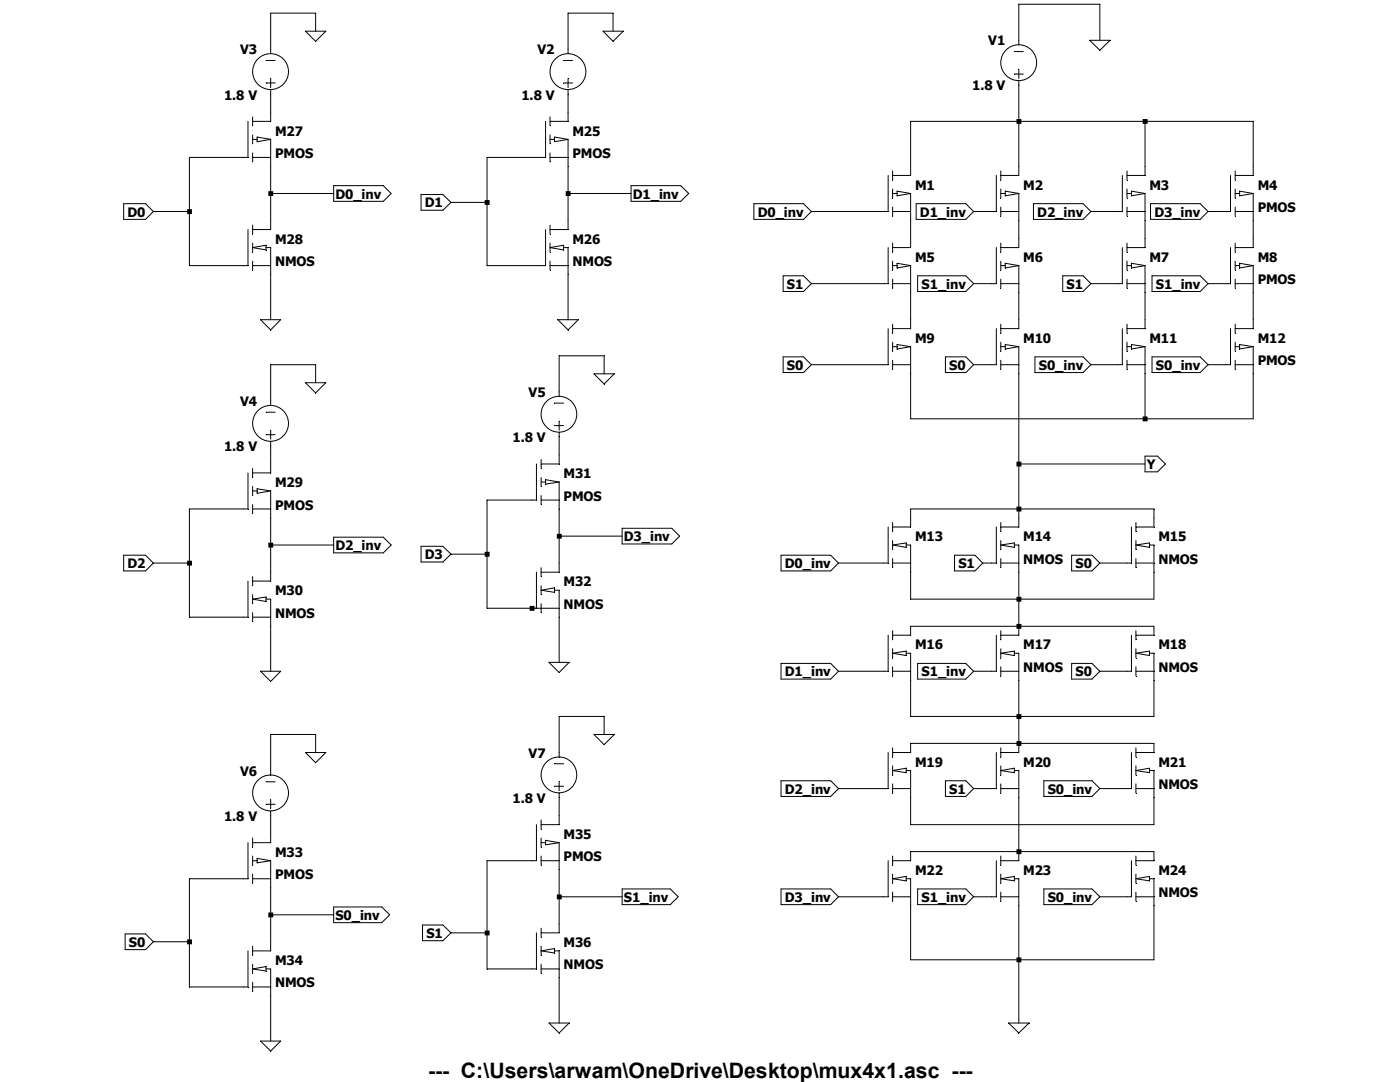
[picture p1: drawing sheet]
<svg xmlns="http://www.w3.org/2000/svg" width="279mm" height="216mm" viewBox="0 0 279 216" stroke-linecap="round" stroke-linejoin="round" font-family="sans-serif">
<g fill="none" stroke="#000" stroke-width=".2">
<path d="M53.1 16.6h1.8M53.1 12.1h1.8M54 17.9v6.3h-3.6M54 15.7v1.8M61 6.2h4l-2 2.1zM63 6.2v-3.6h-9v8.1M112.5 16.6h1.8M112.5 12.1h1.8M113.4 15.7v1.8M113.4 17.9v6.3h-3.6M120.4 6.2h4l-2.1 2.1zM122.3 6.2v-3.6h-8.9v8.1"/>
<path d="M202.4 14.8h1.8M202.4 10.3h1.8M203.3 16.1v18.9h-3.6M203.3 13.9v1.8M217.5 8h4l-2 2zM219.5 8v-7.2h-16.2v8.1M49.5 24.2v7.2h-11.7v21.6h11.7v-7.2M50.4 31.4h3.6M50.4 27.8h.9M50.4 23.3v1.8M50.4 26.9v1.8M50.4 30.5v1.8"/>
<path d="M51.3 27.3l2.7 .5-2.7 .5zM54 38.6h12.6M54 27.8v18h-3.6M66.6 37h9.9l1.6 1.6-1.6 1.6h-9.9zM84 38.8h4.4l1.6 1.6-1.6 1.6h-4.4zM108.9 24.2v7.2h-11.7v21.6h11.7v-7.2M109.8 31.4h3.6M109.8 27.8h.9M109.8 23.3v1.8M109.8 26.9v1.8M109.8 30.5v1.8M110.7 27.3l2.7 .5-2.7 .5z"/>
<path d="M113.4 38.6h12.5M113.4 27.8v18h-3.6M125.9 37h9.9l1.7 1.6-1.7 1.6h-9.9zM177.2 35v7.2h-15.3M178.1 35h3.6v-10.8h68.4v10.8h-3.6M178.1 38.6h.9M178.1 34.1v1.8M178.1 37.7v1.8M179 38.1l2.7 .5-2.7 .5zM181.7 38.6v10.8h-3.6M198.8 35v7.2h-4.5M199.7 38.6h.9"/>
<path d="M199.7 34.1v1.8M199.7 37.7v1.8M200.6 38.1l2.7 .5-2.7 .5zM203.3 38.6v10.8h-3.6M224 35v7.2h-6.3M224.9 38.6h.9M224.9 34.1v1.8M224.9 37.7v1.8M225.8 38.1l2.7 .5-2.7 .5zM228.5 24.2v10.8h-3.6M228.5 38.6v10.8h-3.6M245.6 35v7.2h-4.5"/>
<path d="M246.5 38.6h.9M246.5 34.1v1.8M246.5 37.7v1.8M247.4 38.1l2.7 .5-2.7 .5zM250.1 38.6v10.8h-3.6M24.7 40.6h4.3l1.6 1.6-1.6 1.6h-4.3zM30.6 42.2h7.2M50.4 53h3.6M50.4 44.9v1.8M50.4 48.5v1.8M50.4 52.1v1.8M50.4 49.4l2.7-.5v1z"/>
<path d="M53.1 49.4h.9v14.4M90 40.4h7.2M109.8 53h3.6M109.8 44.9v1.8M109.8 48.5v1.8M109.8 52.1v1.8M109.8 49.4l2.7-.5v1zM112.5 49.4h.9v14.4M150.5 40.6h9.9l1.5 1.6-1.5 1.6h-9.9zM156.3 55h4.1l1.5 1.6-1.5 1.6h-4.1zM177.2 49.4v7.2h-15.3M178.1 42.2h3.6"/>
<path d="M178.1 41.3v1.8M178.1 48.5v1.8M178.1 52.1v1.8M178.1 55.7v1.8M178.1 56.6h3.6M178.1 53h.9M179 52.5l2.7 .5-2.7 .5zM181.7 53v12.6h-3.6M182.8 40.6h9.9l1.6 1.6-1.6 1.6h-9.9zM183.1 55h9.6l1.6 1.6-1.6 1.6h-9.6zM198.8 49.4v7.2h-4.5M199.7 42.2h3.6"/>
<path d="M199.7 41.3v1.8M199.7 48.5v1.8M199.7 52.1v1.8M199.7 55.7v1.8M199.7 56.6h3.6M199.7 53h.9M200.6 52.5l2.7 .5-2.7 .5zM203.3 53v12.6h-3.6M206.2 40.6h10l1.5 1.6-1.5 1.6h-10zM212.1 55h4.1l1.5 1.6-1.5 1.6h-4.1zM224 49.4v7.2h-6.3M224.9 42.2h3.6"/>
<path d="M224.9 41.3v1.8M224.9 48.5v1.8M224.9 52.1v1.8M224.9 55.7v1.8M224.9 56.6h3.6M224.9 53h.9M225.8 52.5l2.7 .5-2.7 .5zM228.5 53v12.6h-3.6M229.6 40.6h9.9l1.6 1.6-1.6 1.6h-9.9zM229.9 55h9.6l1.6 1.6-1.6 1.6h-9.6zM245.6 49.4v7.2h-4.5M246.5 42.2h3.6"/>
<path d="M246.5 56.6h3.6M246.5 53h.9M246.5 41.3v1.8M246.5 48.5v1.8M246.5 52.1v1.8M246.5 55.7v1.8M247.4 52.5l2.7 .5-2.7 .5zM250.1 53v12.6h-3.6M52 63.8h4l-2 2zM61 76.4h4l-2 2zM63 76.4v-3.6h-9v8.1M111.3 63.8h4.1l-2 2z"/>
<path d="M118.5 74.6h4.1l-2 2zM120.6 74.6v-3.6h-9v8.1M156.3 71.2h4.1l1.5 1.6-1.5 1.5h-4.1zM177.2 65.6v7.2h-15.3M178.1 64.7v1.8M178.1 68.3v1.8M178.1 71.9v1.8M178.1 72.8h3.6M178.1 69.2h.9M179 68.7l2.7 .5-2.7 .4zM181.7 69.2v14.4h68.4v-14.4M188.7 71.2h4l1.6 1.6-1.6 1.5h-4z"/>
<path d="M198.8 65.6v7.2h-4.5M199.7 64.7v1.8M199.7 68.3v1.8M199.7 71.9v1.8M199.7 72.8h3.6M199.7 69.2h.9M200.6 68.7l2.7 .5-2.7 .4zM203.3 69.2v36h-3.6M206.5 71.2h9.7l1.5 1.6-1.5 1.5h-9.7zM224 65.6v7.2h-6.3M224.9 64.7v1.8M224.9 68.3v1.8"/>
<path d="M224.9 71.9v1.8M224.9 72.8h3.6M224.9 69.2h.9M225.8 68.7l2.7 .5-2.7 .4zM228.5 69.2v14.4M229.9 71.2h9.6l1.6 1.6-1.6 1.5h-9.6zM245.6 65.6v7.2h-4.5M246.5 72.8h3.6M246.5 69.2h.9M246.5 64.7v1.8M246.5 68.3v1.8M246.5 71.9v1.8"/>
<path d="M247.4 68.7l2.7 .5-2.7 .4zM49.5 94.4v7.2h-11.7v21.5h11.7v-7.1M50.4 93.5v1.8M50.4 97.1v1.8M50.4 98h.9M51.3 97.5l2.7 .5-2.7 .4zM53.1 86.7h1.8M53.1 82.3h1.8M54 85.9v1.7M54 88.1v6.3h-3.6M54 98v18h-3.6M107.1 92.6v7.2h-9.9v21.6h14.4"/>
<path d="M108 99.8h3.6M108 96.2h.9M108 91.7v1.8M108 95.3v1.8M108 98.9v1.8M108.9 95.7l2.7 .5-2.7 .4zM110.7 84.9h1.8M110.7 80.4h1.8M111.6 84v1.9M111.6 86.3v6.3h-3.6M111.6 96.2v18h-3.6M203.3 92.6h25.2"/>
<path d="M228.5 91h2.5l1.6 1.6-1.6 1.5h-2.5zM24.7 110.8h4.3l1.6 1.6-1.6 1.5h-4.3zM30.6 112.4h7.2M50.4 100.7v1.8M50.4 115.1v1.8M50.4 118.7v1.8M50.4 119.5l2.7-.4v.9zM50.4 101.6h3.6M53.1 119.5h.9v14.4M54 108.8h12.6M66.6 107.2h9.9l1.6 1.6-1.6 1.5h-9.9zM84 109h4.4l1.6 1.6-1.6 1.5h-4.4z"/>
<path d="M90 110.6h7.2M107.1 114.2v7.2M108 117.8l2.7-.5v.9zM108 113.3v1.8M108 116.9v1.8M110.7 117.8h.9v14.4M111.6 107h12.6M124.2 105.4h9.9l1.5 1.6-1.5 1.5h-9.9zM155.9 110.8h9.9l1.5 1.6-1.5 1.5h-9.9zM177.2 105.2v7.2h-9.9M178.1 105.2h3.6v-3.6h48.6v3.6h-3.6M178.1 104.3v1.8"/>
<path d="M178.1 107.9v1.8M178.1 111.5v1.8M178.1 112.4h3.6M178.1 108.8l2.7-.5v.9zM180.8 108.8h.9v10.7h48.6v-10.7h-.9M190.5 110.8h4.1l1.5 1.6-1.5 1.5h-4.1zM198.8 105.2v7.2h-2.7M199.7 104.3v1.8M199.7 107.9v1.8M199.7 111.5v1.8M199.7 112.4h3.6M199.7 108.8l2.7-.5v.9z"/>
<path d="M202.4 108.8h.9v17.9h-3.6M213.9 110.8h4l1.6 1.6-1.6 1.5h-4zM225.8 105.2v7.2h-6.3M226.7 112.4h3.6M226.7 108.8l2.7-.5v.9zM226.7 104.3v1.8M226.7 107.9v1.8M226.7 111.5v1.8M50.4 122.3v1.8M50.4 123.1h3.6M52 133.9h4l-2 2.1zM108 120.5v1.8"/>
<path d="M109.6 132.2h4l-2 2zM155.9 132.4h9.9l1.5 1.5-1.5 1.6h-9.9zM177.2 126.7v7.2h-9.9M178.1 126.7h3.6v-1.7h48.6v1.7h-3.6M178.1 125.9v1.8M178.1 129.5v1.8M178.1 133.1v1.8M178.1 130.3l2.7-.4v.9zM178.1 133.9h3.6M180.8 130.3h.9v12.7h48.6v-12.7h-.9M183.1 132.4h9.6l1.6 1.5-1.6 1.6h-9.6zM198.8 126.7v7.2h-4.5"/>
<path d="M199.7 125.9v1.8M199.7 129.5v1.8M199.7 133.1v1.8M199.7 130.3l2.7-.4v.9zM199.7 133.9h3.6M202.4 130.3h.9v19.9h-3.6M213.9 132.4h4l1.6 1.5-1.6 1.6h-4zM225.8 126.7v7.2h-6.3M226.7 130.3l2.7-.4v.9zM226.7 125.9v1.8M226.7 129.5v1.8M226.7 133.1v1.8"/>
<path d="M226.7 133.9h3.6M53.1 156h1.8M54 159.6v1.8M61 150.2h4l-2 2zM63 150.2v-3.6h-9v8M110.7 156.9h1.8M110.7 152.4h1.8M111.6 156v1.8M111.6 158.2v6.3h-3.6M118.5 146.6h4.1l-2 2zM120.6 146.6v-3.6h-9v8M155.9 155.8h9.9l1.5 1.6-1.5 1.5h-9.9z"/>
<path d="M177.2 150.2v7.2h-9.9M178.1 150.2h3.6v-1.9h48.6v1.9h-3.6M178.1 149.2v1.8M178.1 152.8v1.8M178.1 156.4v1.8M178.1 153.8l2.7-.5v.9zM178.1 157.4h3.6M180.8 153.8h.9v10.7h48.6v-10.7h-.9M188.7 155.8h4l1.6 1.6-1.6 1.5h-4zM198.8 150.2v7.2h-4.5M199.7 149.2v1.8M199.7 152.8v1.8"/>
<path d="M199.7 156.4v1.8M199.7 153.8l2.7-.5v.9zM199.7 157.4h3.6M202.4 153.8h.9v17.9h-3.6M208.3 155.8h9.6l1.6 1.6-1.6 1.5h-9.6zM225.8 150.2v7.2h-6.3M226.7 153.8l2.7-.5v.9zM226.7 149.2v1.8M226.7 152.8v1.8M226.7 156.4v1.8M226.7 157.4h3.6M49.5 168.1v7.2h-11.7v21.6h11.7v-7.2"/>
<path d="M50.4 175.3h3.6M50.4 171.7h.9M50.4 167.2v1.8M50.4 170.8v1.8M50.4 174.4v1.8M51.3 171.3l2.7 .4-2.7 .5zM53.1 160.5h1.8M54 161.8v6.3h-3.6M54 171.7v18h-3.6M107.1 164.5v7.2h-9.9v21.6h9.9v-7.2M108 171.7h3.6M108 163.6v1.8"/>
<path d="M108 167.2v1.8M108 170.8v1.8M108 168.1h.9M108.9 167.7l2.7 .4-2.7 .5zM111.6 178.9h12.6M111.6 168.1v18h-3.6M124.2 177.4h9.6l1.5 1.5-1.5 1.6h-9.6zM155.9 177.4h9.9l1.5 1.5-1.5 1.6h-9.9zM177.2 171.7v7.2h-9.9M178.1 171.7h3.6v-1.8h48.6v1.8h-3.6M178.1 170.8v1.8M178.1 174.4v1.8"/>
<path d="M178.1 178v1.8M178.1 175.3l2.7-.4v.9zM178.1 178.9h3.6M180.8 175.3h.9v16.2h48.6v-16.2h-.9M183.1 177.4h9.6l1.6 1.5-1.6 1.6h-9.6zM198.8 171.7v7.2h-4.5M199.7 170.8v1.8M199.7 174.4v1.8M199.7 178v1.8M199.7 175.3l2.7-.4v.9zM199.7 178.9h3.6M202.4 175.3h.9v28.8"/>
<path d="M208.3 177.4h9.6l1.6 1.5-1.6 1.6h-9.6zM225.8 171.7v7.2h-6.3M226.7 175.3l2.7-.4v.9zM226.7 170.8v1.8M226.7 174.4v1.8M226.7 178v1.8M226.7 178.9h3.6M25 186.4h4l1.6 1.5-1.6 1.6h-4zM30.6 187.9h7.2M50.4 188.8v1.8M50.4 192.4v1.8M50.4 196v1.8"/>
<path d="M50.4 193.3l2.7-.4v.9zM50.4 196.9h3.6M53.1 193.3h.9v14.4M54 182.5h12.6M66.6 181h9.6l1.6 1.5-1.6 1.6h-9.6zM84.3 184.6h4.1l1.6 1.5-1.6 1.6h-4.1zM90 186.1h7.2M108 189.7l2.7-.4v.9zM108 185.2v1.8M108 188.8v1.8M108 192.4v1.8M108 193.3h3.6"/>
<path d="M110.7 189.7h.9v14.4M52 207.7h4l-2 2zM109.6 204.1h4l-2 2zM201.3 204.1h4.1l-2.1 2z"/>
<circle cx="54" cy="14.3" r="3.6"/>
<circle cx="113.3" cy="14.3" r="3.6"/>
<circle cx="203.3" cy="12.5" r="3.6"/>
<circle cx="54" cy="84.5" r="3.6"/>
<circle cx="111.5" cy="82.7" r="3.6"/>
<circle cx="54" cy="158.2" r="3.6"/>
<circle cx="111.5" cy="154.6" r="3.6"/>
</g>
<path d="M37.3 41.7h1v1h-1zM37.3 111.9h1v1h-1zM37.3 187.5h1v.9h-1zM53.6 38.1h.9v1h-.9zM53.6 108.3h.9v1h-.9zM53.6 182.1h.9v.9h-.9zM96.7 39.9h1v1h-1zM96.7 110.1h1v1h-1zM96.7 185.7h1v.9h-1zM105.7 120.9h1v1h-1zM111.1 106.5h1v1h-1zM111.1 178.5h1v1h-1zM112.9 38.1h1v1h-1zM202.9 23.7h.9v1h-.9zM202.9 92.1h.9v1h-.9zM202.9 101.1h.9v1h-.9zM202.9 119.1h.9v1h-.9zM202.9 124.5h.9v1h-.9zM202.9 142.5h.9v1h-.9zM202.9 147.9h.9v.9h-.9zM202.9 169.5h.9v.9h-.9zM202.9 191.1h.9v.9h-.9zM228 23.7h1v1h-1zM228 83.1h1v1h-1z" fill-rule="evenodd" fill="#000"/>
<text font-size="4.2" x="85.4" y="215.2">--- C:\Users\arwam\OneDrive\Desktop\mux4x1.asc ---</text>
<g font-size="2.6">
<text x="47.9" y="10.8">V3</text>
<text x="107.3" y="10.8">V2</text>
<text x="197.2" y="9.1">V1</text>
<text x="44.7" y="19.9">1.8 V</text>
<text x="104.1" y="19.9">1.8 V</text>
<text x="194" y="18">1.8 V</text>
<text x="54.9" y="27.1">M27</text>
<text x="114.3" y="27.1">M25</text>
<text x="54.9" y="31.5">PMOS</text>
<text x="114.3" y="31.5">PMOS</text>
<text x="66.9" y="39.6">D0_inv</text>
<text x="84.8" y="41.4">D1</text>
<text x="126.3" y="39.6">D1_inv</text>
<text x="182.6" y="37.8">M1</text>
<text x="204.2" y="37.8">M2</text>
<text x="229.4" y="37.8">M3</text>
<text x="251" y="37.8">M4</text>
<text x="25.4" y="43.2">D0</text>
<text x="151.2" y="43.2">D0_inv</text>
<text x="183.6" y="43.2">D1_inv</text>
<text x="207" y="43.2">D2_inv</text>
<text x="230.4" y="43.2">D3_inv</text>
<text x="251" y="42.3">PMOS</text>
<text x="54.9" y="48.6">M28</text>
<text x="54.9" y="53.1">NMOS</text>
<text x="114.3" y="48.6">M26</text>
<text x="114.3" y="53.1">NMOS</text>
<text x="182.6" y="52.2">M5</text>
<text x="204.2" y="52.2">M6</text>
<text x="229.4" y="52.2">M7</text>
<text x="251" y="52.2">M8</text>
<text x="157.1" y="57.6">S1</text>
<text x="183.9" y="57.6">S1_inv</text>
<text x="212.9" y="57.6">S1</text>
<text x="230.7" y="57.6">S1_inv</text>
<text x="251" y="56.7">PMOS</text>
<text x="182.6" y="68.4">M9</text>
<text x="204.2" y="68.4">M10</text>
<text x="229.4" y="68.4">M11</text>
<text x="251" y="68.4">M12</text>
<text x="157.1" y="73.8">S0</text>
<text x="189.4" y="73.8">S0</text>
<text x="207.3" y="73.8">S0_inv</text>
<text x="230.7" y="73.8">S0_inv</text>
<text x="251" y="72.9">PMOS</text>
<text x="47.9" y="81">V4</text>
<text x="105.5" y="79.2">V5</text>
<text x="102.3" y="88.2">1.8 V</text>
<text x="44.7" y="90">1.8 V</text>
<text x="112.5" y="95.4">M31</text>
<text x="228.9" y="93.6">Y</text>
<text x="54.9" y="97.2">M29</text>
<text x="54.9" y="101.7">PMOS</text>
<text x="112.5" y="99.9">PMOS</text>
<text x="124.5" y="108">D3_inv</text>
<text x="182.6" y="108">M13</text>
<text x="204.2" y="108">M14</text>
<text x="231.2" y="108">M15</text>
<text x="25.4" y="113.4">D2</text>
<text x="66.9" y="109.8">D2_inv</text>
<text x="84.8" y="111.6">D3</text>
<text x="156.6" y="113.4">D0_inv</text>
<text x="191.3" y="113.4">S1</text>
<text x="204.2" y="112.5">NMOS</text>
<text x="214.6" y="113.4">S0</text>
<text x="231.2" y="112.5">NMOS</text>
<text x="54.9" y="118.8">M30</text>
<text x="112.5" y="117">M32</text>
<text x="54.9" y="123.3">NMOS</text>
<text x="112.5" y="121.5">NMOS</text>
<text x="182.6" y="129.6">M16</text>
<text x="204.2" y="129.6">M17</text>
<text x="231.2" y="129.6">M18</text>
<text x="156.6" y="135">D1_inv</text>
<text x="183.9" y="135">S1_inv</text>
<text x="204.2" y="134.1">NMOS</text>
<text x="214.6" y="135">S0</text>
<text x="231.2" y="134.1">NMOS</text>
<text x="47.9" y="154.8">V6</text>
<text x="105.5" y="151.2">V7</text>
<text x="182.6" y="153">M19</text>
<text x="204.2" y="153">M20</text>
<text x="231.2" y="153">M21</text>
<text x="102.3" y="160.1">1.8 V</text>
<text x="156.6" y="158.4">D2_inv</text>
<text x="189.4" y="158.4">S1</text>
<text x="209.1" y="158.4">S0_inv</text>
<text x="231.2" y="157.4">NMOS</text>
<text x="44.7" y="163.7">1.8 V</text>
<text x="112.5" y="167.3">M35</text>
<text x="54.9" y="170.9">M33</text>
<text x="112.5" y="171.8">PMOS</text>
<text x="54.9" y="175.4">PMOS</text>
<text x="124.5" y="180">S1_inv</text>
<text x="156.6" y="180">D3_inv</text>
<text x="182.6" y="174.5">M22</text>
<text x="183.9" y="180">S1_inv</text>
<text x="204.2" y="174.5">M23</text>
<text x="209.1" y="180">S0_inv</text>
<text x="231.2" y="174.5">M24</text>
<text x="231.2" y="179">NMOS</text>
<text x="66.9" y="183.6">S0_inv</text>
<text x="25.7" y="188.9">S0</text>
<text x="85.1" y="187.2">S1</text>
<text x="112.5" y="188.9">M36</text>
<text x="54.9" y="192.5">M34</text>
<text x="54.9" y="197">NMOS</text>
<text x="112.5" y="193.4">NMOS</text>
</g>
</svg>
